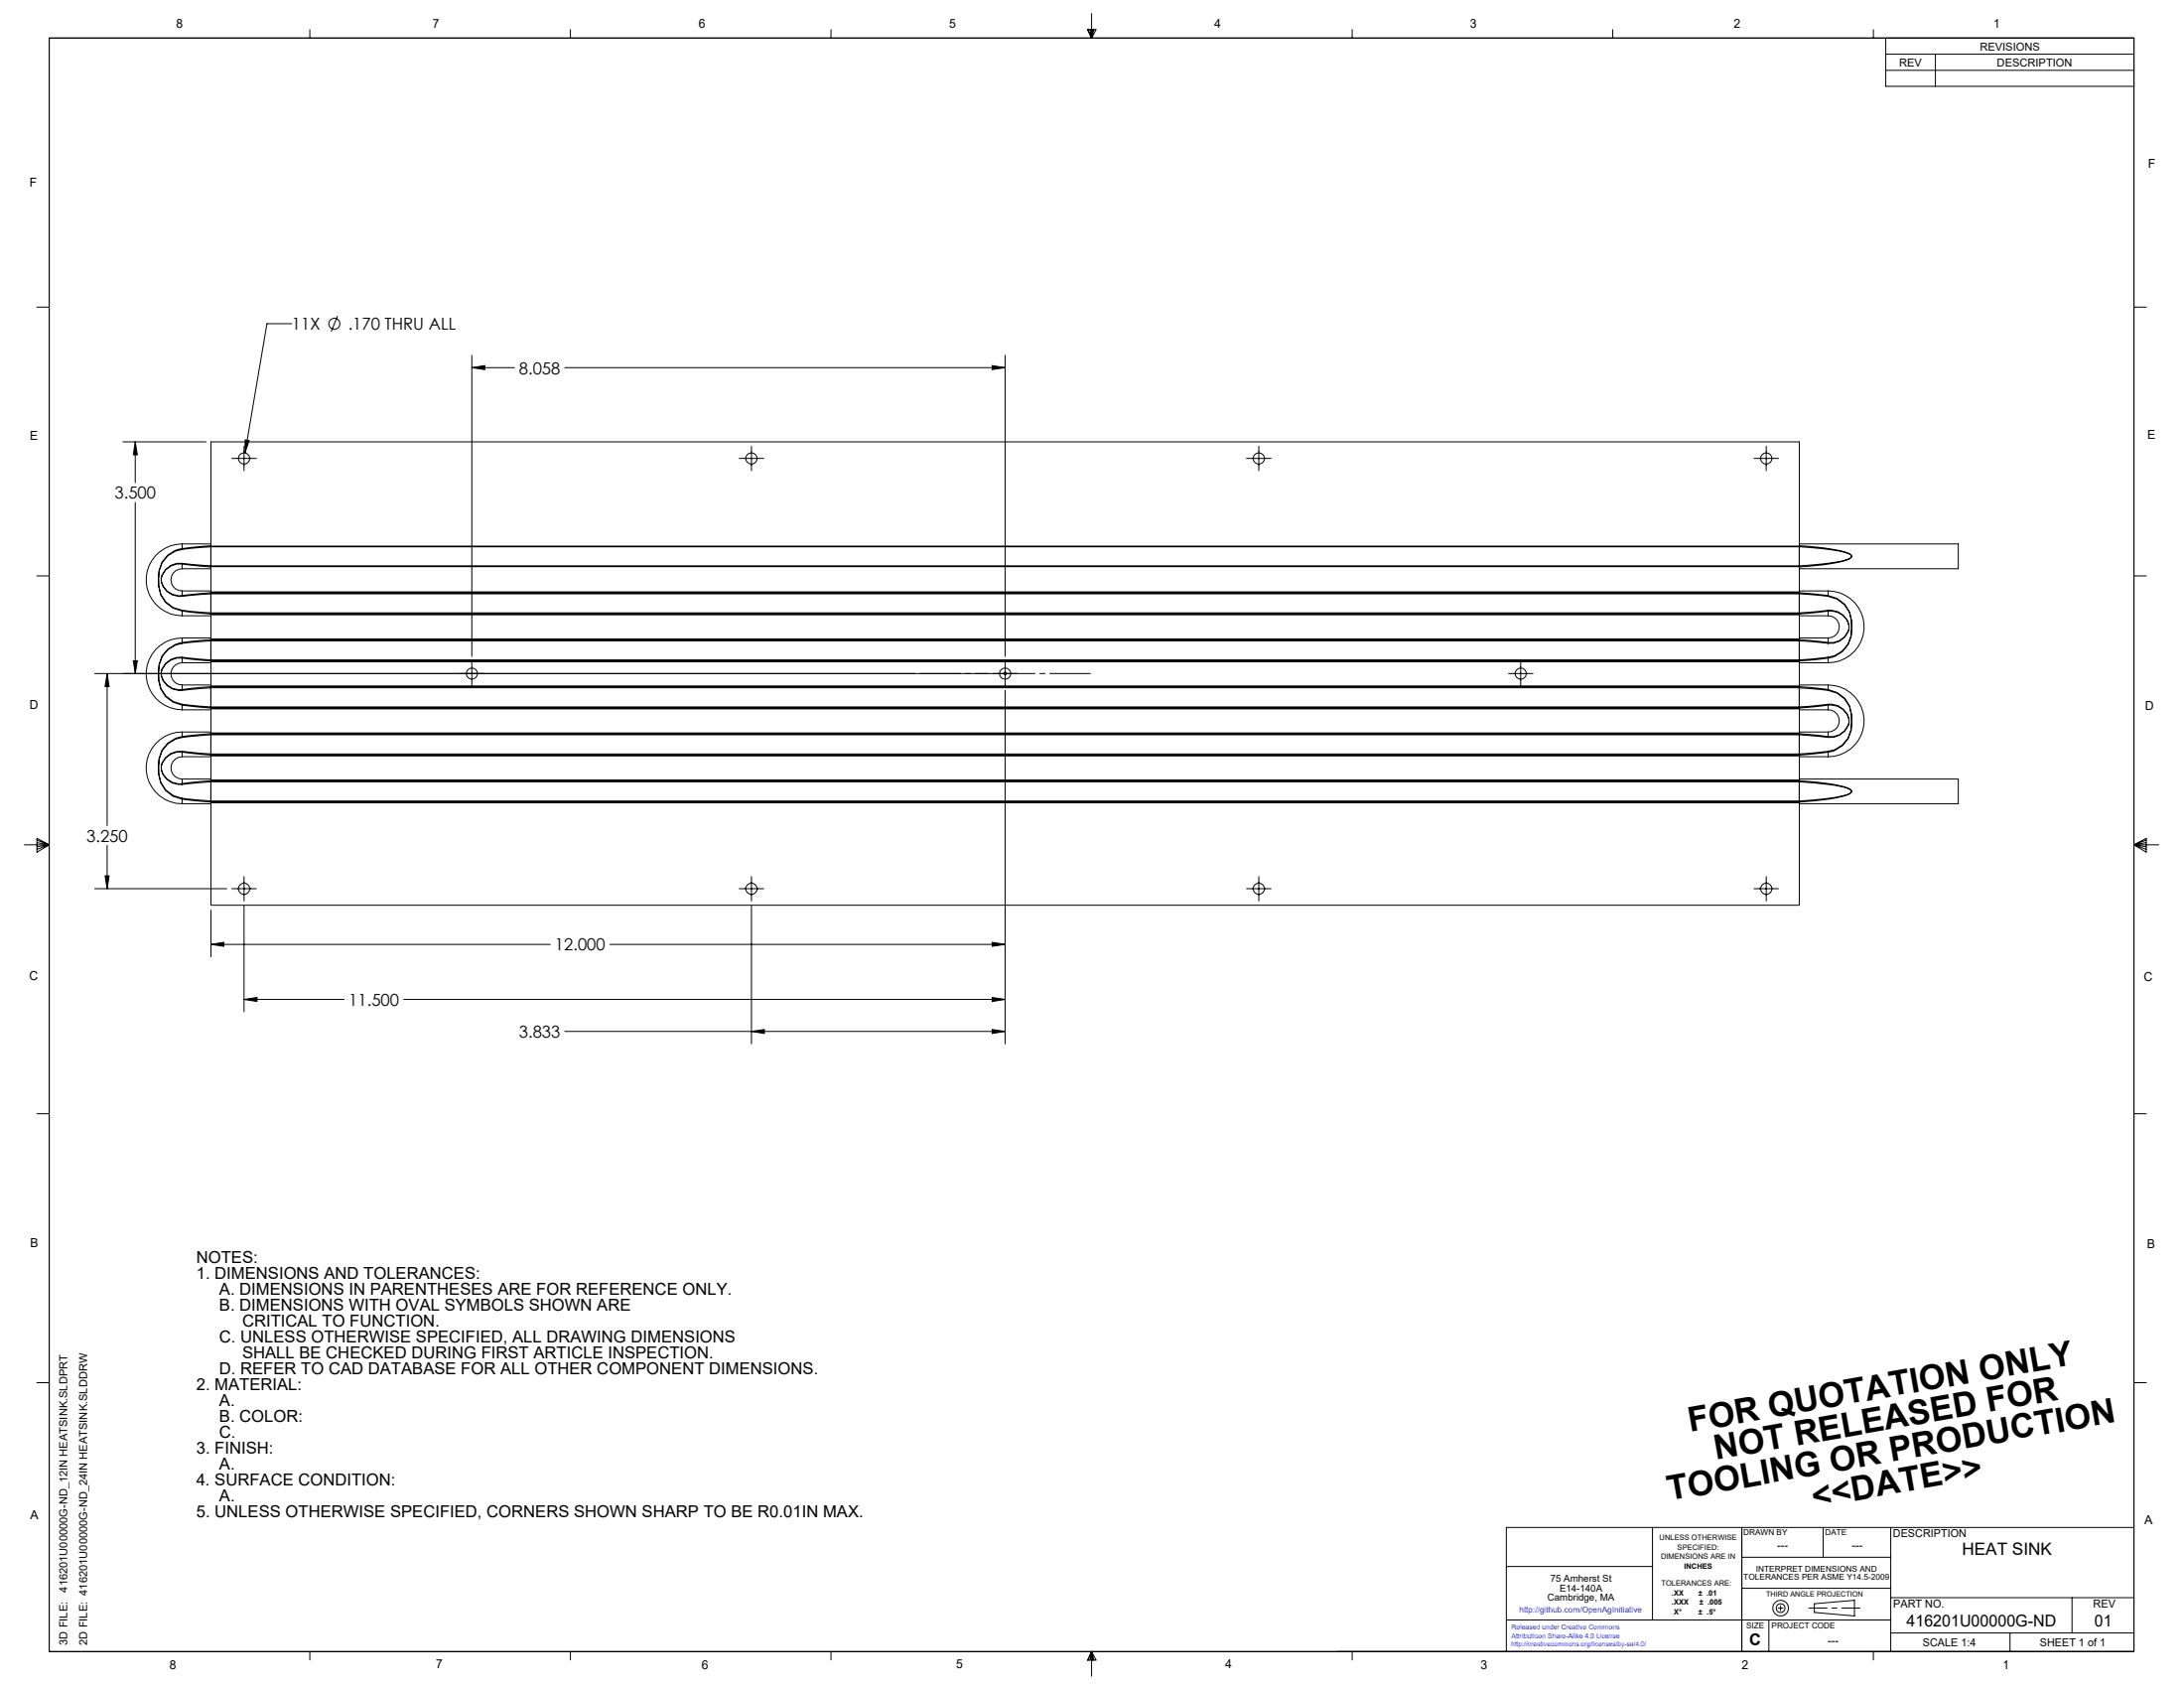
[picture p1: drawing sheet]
<svg xmlns="http://www.w3.org/2000/svg" width="559mm" height="432mm" viewBox="0 0 559 432" stroke-linecap="round" stroke-linejoin="round" font-family="sans-serif">
<g fill="none" stroke="#000" stroke-width=".25">
<path d="M12.6 9.7h533.4v412.8h-533.4zM79.3 7.6v2.1M145.9 7.6v2.1M212.6 7.6v2.1M278.2 7.6h2.2l-1.1 2.1zM278.4 7.6l.9 2.1M278.9 7.6l.4 2.1M279.3 3.5v6.2M279.6 7.6l-.3 2.1M279.9 7.6l-.6 2.1M346 7.6v2.1M412.6 7.6v2.1"/>
<path d="M479.3 7.6v2.1M482.5 9.7v12.4h63.5M482.5 18h63.5M482.5 13.9h63.5M495.2 13.9v8.2M9.4 78.6h3.2M546 78.6h3.2M74.6 82.8h-6.3l-5.6 33.1M86.4 80.8l-1.7 4M120.7 94.1l3.3-.6v1zM120.7 90.9v77M120.7 94.1h10.9"/>
<path d="M144.5 94.1h112.7M253.9 93.5l3.3 .6-3.3 .4zM257.2 90.9v77M31.4 113h21.3M34.6 113l.5 3.3h-1zM34.6 113v10.5M54 113h406.4v26.7h-406.4zM59.3 117.3h6.3M62.4 114.2v6.2M62.7 112.5l1 .2-1 3.2zM189.1 117.3h6.3M192.3 114.2v6.2"/>
<path d="M318.9 117.3h6.3M322.1 114.2v6.2M448.8 117.3h6.2M451.9 114.2v6.2M34.6 128.5v43.8M46.6 139.1a9.2 9.2 0 0 0-9.2 9.2 9.2 9.2 0 0 0 9.2 9.2M46.6 139.1v1.2M46.6 139.1h7.4M53.9 139.6l-7.3 .7M53.9 139.6v.3M53.9 139.6h.1M53.9 139.9l-7.3 .6"/>
<path d="M53.9 139.9v4.8M53.9 139.9h406.5M54 139.7v5.3M460.3 139.7v5.3M460.4 139.1h40.7v6.4h-40.7M460.4 139.9a56.7 56.7 0 0 1 12.3 1.6l.9 .5 .1 .3a2.25 2.25 0 0 1-1.9 1.1l-5.4 .9-6 .4M460.4 139.6h.1M460.4 139.9v4.8M460.4 139.6a44.2 44.2 0 0 1 12.9 2.1l.5 .6a2.15 2.15 0 0 1-1.9 1.2l-5.5 1-6 .5M460.4 139.6v.3M9.4 147.3h3.2M46.6 145.5a2.84 2.84 0 0 0-2.9 2.8 2.84 2.84 0 0 0 2.9 2.9"/>
<path d="M46.6 140.3a7 7 0 0 0-6 7.7 7.2 7.2 0 0 0 6 8.3M46.6 140.3v.2M46.6 144.3a4.5 4.5 0 0 0-5.3 4.5 4.7 4.7 0 0 0 5.3 3.5M46.6 152.3v.2M46.6 144.3l7.3 .7M46.6 156.3l7.3 .8M46.6 144.3v1.2M46.6 156.3v1.2M46.6 151.2v1.1M46.6 145.5h7.4M46.6 157.5h7.4M46.6 151.2h7.4"/>
<path d="M46.6 144.1a4.6 4.6 0 0 0-5.3 4.7 4.9 4.9 0 0 0 5.3 3.7M46.6 156.1l7.3 .7M46.6 140.5a6.9 6.9 0 0 0-6 7.5 7.1 7.1 0 0 0 6 8.1M46.6 144.1l7.3 .6M46.6 156.1v.2M46.6 144.1v.2M53.9 151.6l-7.3 .7M53.9 151.6v.3M53.9 151.6h.1M53.9 145h.1M53.9 157.1h406.4M53.9 151.9l-7.3 .6"/>
<path d="M53.9 144.7v.3M53.9 156.8v.3M53.9 156.8h.1M53.9 151.9h.1M53.9 151.9v4.9M53.9 144.7h406.5M54 151.4v.2h406.4v-.2M54 157.3v-.2h406.4v.2M54 151.6v.3M54 156.8v.3M54 145v6.4M54 151.9v4.9"/>
<path d="M54 157.3v6.1M54 145h406.4v6.4M54 151.4h406.4M54 157.3h406.4M54 151.6h406.3M54 151.9h406.3M54 156.8h406.3M460.3 151.6h.1M460.3 157.1h.1M460.3 151.9h.1M460.3 151.6v.3M460.3 156.8h.1"/>
<path d="M460.3 156.8v.3M460.3 151.9v4.9M460.4 151.9l7.3 .6M460.4 144.7v.3M460.4 156.8v.3M460.4 145h.1M460.4 157.5h7.3M460.4 151.2h7.3M460.4 151.9v4.9M460.4 157.3v6.1M460.4 151.6v.3M460.4 151.6l7.3 .7"/>
<path d="M467.7 152.5a7.1 7.1 0 0 1 6 8.3 6.9 6.9 0 0 1-6 7.3M467.7 156.1a4.8 4.8 0 0 1 5.4 4.7 4.9 4.9 0 0 1-5.4 3.8M467.7 156.1l-7.3 .7M467.7 156.1v.2M467.7 157.5a2.84 2.84 0 0 1 2.9 2.9 2.84 2.84 0 0 1-2.9 2.8M467.7 151.2a9.2 9.2 0 0 1 9.3 9.2 9.2 9.2 0 0 1-9.3 9.1M467.7 152.3v.2M467.7 152.3a7.2 7.2 0 0 1 6.1 8.4 7 7 0 0 1-6.1 7.6M467.7 156.3a4.6 4.6 0 0 1 5.4 4.5 4.7 4.7 0 0 1-5.4 3.6M467.7 156.3l-7.3 .8M467.7 156.3v1.2M467.7 151.2v1.1"/>
<path d="M546 147.3h3.2M27.4 172.3l.5 3.3h-1zM27.4 172.3v38.9M34.1 169h1l-.5 3.3zM46.6 169.5a2.84 2.84 0 0 0-2.9 2.9 2.84 2.84 0 0 0 2.9 2.8M46.6 163.2a9.2 9.2 0 0 0-9.2 9.2 9.2 9.2 0 0 0 9.2 9.2M46.6 164.4a7.1 7.1 0 0 0-6 7.6 7.2 7.2 0 0 0 6 8.4M46.6 164.4v.2M46.6 168.3a4.5 4.5 0 0 0-5.3 4.6 4.8 4.8 0 0 0 5.3 3.5M46.6 176.4v.2M46.6 168.3l7.3 .8M46.6 163.2v1.2"/>
<path d="M46.6 168.3v1.2M46.6 175.2v1.2M46.6 163.2h7.4M46.6 169.5h7.4M46.6 175.2h7.4M46.6 168.1a4.6 4.6 0 0 0-5.3 4.8 4.9 4.9 0 0 0 5.3 3.7M46.6 164.6a6.9 6.9 0 0 0-6 7.4 7.2 7.2 0 0 0 6 8.2M46.6 168.1l7.3 .7M46.6 168.1v.2M53.9 163.6l-7.3 .8M53.9 163.6v.3M53.9 175.6l-7.3 .8"/>
<path d="M53.9 175.6v.4M53.9 169.1h.1M53.9 163.6h.1M53.9 175.6h.1M53.9 176l-7.3 .6M53.9 163.9l-7.3 .7M53.9 168.8v.3M53.9 163.9v4.9M53.9 176v4.8M53.9 163.9h406.5M53.9 168.8h406.5M54 163.4v.2"/>
<path d="M54 169.1v.2M54 169.1h406.4v.2M54 175.5v.1M54 163.6v5.5M54 175.9l-.1 .1M54 175.6v.3M54 169.3v6.2M54 175.9v4.9M54 163.6h406.4M54 163.4h406.4M54 169.3h406.4M54 175.5h406.4"/>
<path d="M54 175.9h406.3M120.7 169.2v6.2M252.8 172.3h-228.6M254 172.3h6.3M256.8 171.9l.7 .7M257.2 169.2v6.2M257.2 176.7v90.3M257.5 171.9l-.7 .7M386 172.3h6.2M389.1 169.2v6.2M460.3 163.6l.1 5.5M460.3 175.9l.1 .1"/>
<path d="M460.3 175.9v4.9M460.4 163.4v.2M460.4 175.5v.1h-406.4M460.4 163.9l7.3 .7M460.4 176l7.3 .6M460.4 168.8v.3M460.4 163.2h7.3M460.4 169.5h7.3M460.4 175.2h7.3M460.4 163.9v4.9M460.4 169.3v6.2M460.4 176v4.8"/>
<path d="M460.4 163.6l7.3 .8M460.4 163.6v.3M460.4 175.6v.4M460.4 175.6l7.3 .8M460.4 175.6l-.1 .3M467.7 168.1l-7.3 .7M467.7 168.1v.2M467.7 176.6a7.1 7.1 0 0 1 6 8.2 6.9 6.9 0 0 1-6 7.4M467.7 175.2a9.2 9.2 0 0 1 9.3 9.2 9.2 9.2 0 0 1-9.3 9.2M467.7 176.4v.2M467.7 176.4a7.2 7.2 0 0 1 6.1 8.4 7 7 0 0 1-6.1 7.6M467.7 164.4v.2"/>
<path d="M467.7 168.3l-7.3 .8M467.7 163.2v1.2M467.7 168.3v1.2M467.7 175.2v1.2M46.6 193.6a2.86 2.86 0 0 0-2.9 2.8 2.86 2.86 0 0 0 2.9 2.9M46.6 187.3a9.2 9.2 0 0 0-9.2 9.1 9.2 9.2 0 0 0 9.2 9.2M46.6 188.4a7 7 0 0 0-6 7.7 7.3 7.3 0 0 0 6 8.3M46.6 188.4v.2M46.6 192.4a4.5 4.5 0 0 0-5.3 4.6 4.8 4.8 0 0 0 5.3 3.4M46.6 180.4l7.3 .7M46.6 192.4l7.3 .7M46.6 180.4v1.2"/>
<path d="M46.6 187.3v1.1M46.6 192.4v1.2M46.6 199.3v1.1M46.6 199.3h7.4M46.6 181.6h7.4M46.6 187.3h7.4M46.6 193.6h7.4M46.6 180.2l7.3 .6M46.6 180.2v.2M46.6 188.6a6.9 6.9 0 0 0-6 7.4 7.2 7.2 0 0 0 6 8.2M46.6 192.2a4.6 4.6 0 0 0-5.3 4.8 4.9 4.9 0 0 0 5.3 3.7M46.6 192.2l7.3 .7"/>
<path d="M46.6 192.2v.2M53.9 199.7h.1M53.9 199.7l-7.3 .7M53.9 187.7l-7.3 .7M53.9 187.7v.3M53.9 199.7v.3M53.9 193.1h.1M53.9 187.7h.1M53.9 181.1h406.4M53.9 200l-7.3 .7M53.9 188l-7.3 .6M53.9 180.8v.3"/>
<path d="M53.9 192.9v.2M53.9 180.8h.1M53.9 200h.1M53.9 188v4.9M53.9 200v4.9M53.9 188h406.5M53.9 192.9h406.5M54 181.3v-.1h406.4v.1M54 187.5v.2M54 193.2v.2M54 193.1l406.4 .1v.2M54 199.5v.2h406.4v-.2"/>
<path d="M54 180.8v.3M54 187.7v5.4M54 199.7v.3M54 181.3v6.2M54 193.4v6.1M54 200v4.9M54 187.7h406.4M54 187.5h406.4M54 181.3h406.4M54 193.4h406.4M54 199.5h406.4M54 199.7h406.3"/>
<path d="M54 180.8h406.3M54 200h406.3M460.3 199.7h.1M460.3 181.1h.1M460.3 187.7l.1 5.4M460.3 180.8h.1M460.3 180.8v.3M460.3 200h.1M460.3 199.7v.3M460.3 200v4.9M460.4 187.5v.2M460.4 188l7.3 .6"/>
<path d="M460.4 200a47.2 47.2 0 0 1 12.9 1.9l.4 .6a2.15 2.15 0 0 1-1.9 1l-5.4 .9-6 .5M460.4 199.3h40.7v6.3h-40.7M460.4 180.8v.3M460.4 192.9v.2M460.4 181.6h7.3M460.4 187.3h7.3M460.4 193.6h7.3M460.4 181.3v6.2M460.4 188v4.9M460.4 193.4v6.1M460.4 200v4.9M460.4 199.7a51 51 0 0 1 12.3 1.8l1 .6 .1 .4a2.35 2.35 0 0 1-1.9 1.1l-3.8 .8-7.7 .8"/>
<path d="M460.4 199.7v.3M460.4 187.7l7.3 .7M460.4 187.7v.3M467.7 192.2v.2M467.7 192.2l-7.3 .7M467.7 180.2a4.8 4.8 0 0 1 5.4 4.7 4.9 4.9 0 0 1-5.4 3.7M467.7 180.2l-7.3 .6M467.7 180.2v.2M467.7 181.6a2.84 2.84 0 0 1 2.9 2.8 2.84 2.84 0 0 1-2.9 2.9M467.7 180.4a4.6 4.6 0 0 1 5.4 4.5 4.8 4.8 0 0 1-5.4 3.5M467.7 188.4v.2M467.7 180.4l-7.3 .7"/>
<path d="M467.7 192.4l-7.3 .7M467.7 180.4v1.2M467.7 187.3v1.1M467.7 192.4v1.2M6.2 216.1h6.4M9.5 214.5l3.1 1.6-3.1 1.9zM9.5 214.9l3.1 1.2M9.5 215.5l3.1 .6M12.6 216.1l-3.1 1.2M12.6 216.1l-3.1 .5M27.4 216.3v11M46.6 200.4v.3"/>
<path d="M46.6 204.4l7.3 .8M46.6 204.4v1.2M46.6 205.6h7.4M46.6 204.2v.2M46.6 204.2l7.3 .7M53.9 205.2h406.4M53.9 204.9v.3M53.9 204.9h.1M54 205.4v-.2h406.4v.2M54 204.9v.3M54 205.4v26.2h406.4v-26.2M54 205.4h406.4"/>
<path d="M54 204.9h406.3M460.3 205.2h.1M460.3 204.9h.1M460.3 204.9v.3M460.4 204.9v.3M546 216.1h6.3M546 216.1l3.1 .5M546 216.1l3.1 1.2M546 216.1l3.1-1.6v3.5zM549.1 215.5l-3.1 .6M549.1 214.9l-3.1 1.2M24.2 227.3h33.8"/>
<path d="M26.9 224h1l-.5 3.3zM54 232.8v12M59.3 227.3h6.3M62.4 231.7v27.1M62.4 224.2v6.3M189.1 227.3h6.3M192.3 231.7v35.3M192.3 224.2v6.3M318.9 227.3h6.3M322.1 224.2v6.3M448.8 227.3h6.2M451.9 224.2v6.3"/>
<path d="M54 241.6l3.3-.5v1zM54 241.6h86.8M62.4 255.7l3.4-.5v1zM62.4 255.7h25.7M103.3 255.7h153.9M156 241.6h101.2M253.9 241.1l3.3 .5-3.3 .5zM253.9 255.2l3.3 .5-3.3 .5zM144.5 263.8h112.7M192.3 263.8l3.3-.5v1.1zM253.9 263.3l3.3 .5-3.3 .6zM9.4 284.9h3.2"/>
<path d="M546 284.9h3.2M9.4 353.7h3.2M546 353.7h3.2M422.8 390.7v23.7M445.7 390.7v31.8M445.7 398.4h38.1M466.5 390.7v7.7M483.8 390.7v31.8M546 390.7h-160.6v31.8M385.4 400.7h37.4M385.4 414.4h98.4M445.7 406.3h38.1"/>
<path d="M452.6 414.4v8.1M454.9 411.4h1.3M455.6 410.7v1.3M464.2 410.2l10.3-.8v4l-10.3-.9zM483.8 408.7h62.2M483.8 417.7h62.2M514.3 417.7v4.8M530.2 408.7v9M79.3 422.5v2.1M145.9 422.5v2.1M212.6 422.5v2.1M279.3 422.5v6.3"/>
<path d="M279.3 422.5l1.1 2.2h-2.2zM279.3 422.5l.6 2.2M279.3 422.5l-.9 2.2M279.3 422.5l-.4 2.2M279.3 422.5l.3 2.2M346 422.5v2.1M479.3 422.5v2.1"/>
<circle cx="85.6" cy="82.9" r="1.41"/>
<circle cx="62.5" cy="117.3" r="1.44"/>
<circle cx="192.3" cy="117.3" r="1.44"/>
<circle cx="322.1" cy="117.3" r="1.44"/>
<circle cx="451.9" cy="117.3" r="1.44"/>
<circle cx="120.7" cy="172.3" r="1.43"/>
<circle cx="257.2" cy="172.3" r="1.44"/>
<circle cx="389.1" cy="172.3" r="1.43"/>
<circle cx="62.5" cy="227.3" r="1.44"/>
<circle cx="192.3" cy="227.3" r="1.44"/>
<circle cx="322.1" cy="227.3" r="1.44"/>
<circle cx="451.9" cy="227.3" r="1.44"/>
<circle cx="455.6" cy="411.4" r="1.13"/>
<circle cx="455.6" cy="411.4" r="2.01"/>
</g>
<path d="M462.8 411.3h13.1" fill="none" stroke="#000" stroke-width=".25" stroke-dasharray="15.2 1.3 1.3 1.3" stroke-dashoffset="10.6"/>
<path d="M279 172.3h-43.6" fill="none" stroke="#000" stroke-width=".25" stroke-dasharray="15.2 1.3 1.3 1.3" stroke-dashoffset="4.9"/>
<g fill="#000">
<path d="M27.4 172.3l.5 3.3h-1zM26.9 224h1l-.5 3.3z"/>
<path d="M54 241.6l3.3-.5v1zM253.9 241.1l3.3 .5-3.3 .5zM34.1 169h1l-.5 3.3zM34.6 113l.5 3.3h-1zM62.4 255.7l3.4-.5v1zM253.9 255.2l3.3 .5-3.3 .5zM253.9 263.3l3.3 .5-3.3 .6zM192.3 263.8l3.3-.5v1.1zM120.7 94.1l3.3-.6v1zM253.9 93.5l3.3 .6-3.3 .4zM62.7 112.5v3.4l1-3.2z"/>
</g>
<g font-size="8.7">
<text x="432.4" y="366.3" transform="rotate(-10 432.4 366.3)">FOR QUOTATION ONLY</text>
<text x="439.1" y="373.5" transform="rotate(-10 439.1 373.5)">NOT RELEASED FOR</text>
<text x="427.1" y="383.9" transform="rotate(-10 427.1 383.9)">TOOLING OR PRODUCTION</text>
<text x="464.1" y="385.7" transform="rotate(-10 464.1 385.7)">&lt;&lt;DATE&gt;&gt;</text>
</g>
<text font-size="4.4" x="502" y="397.9">HEAT SINK</text>
<g font-size="4.2">
<text x="74.7" y="84.4">11X</text>
<text x="89.1" y="84.4">.170 THRU ALL</text>
<text x="132.8" y="95.6">8.058</text>
<text x="29.4" y="127.6">3.500</text>
<text x="22.1" y="215.3">3.250</text>
<text x="142" y="243.2">12.000</text>
<text x="89.2" y="257.2">11.500</text>
<text x="132.8" y="265.4">3.833</text>
<text x="50.2" y="323">NOTES:</text>
<text x="50.2" y="327.1">1. DIMENSIONS AND TOLERANCES:</text>
<text x="56.1" y="335.2">B. DIMENSIONS WITH OVAL SYMBOLS SHOWN ARE</text>
<text x="56.1" y="331.1">A. DIMENSIONS IN PARENTHESES ARE FOR REFERENCE ONLY.</text>
<text x="62" y="339.3">CRITICAL TO FUNCTION.</text>
<text x="56.1" y="343.4">C. UNLESS OTHERWISE SPECIFIED, ALL DRAWING DIMENSIONS</text>
<text x="62" y="347.5">SHALL BE CHECKED DURING FIRST ARTICLE INSPECTION.</text>
<text x="56.1" y="351.5">D. REFER TO CAD DATABASE FOR ALL OTHER COMPONENT DIMENSIONS.</text>
<text x="50.2" y="355.6">2. MATERIAL:</text>
<text x="56.1" y="359.7">A.</text>
<text x="56.1" y="363.8">B. COLOR:</text>
<text x="50.2" y="371.9">3. FINISH:</text>
<text x="56.1" y="367.8">C.</text>
<text x="56.1" y="376">A.</text>
<text x="50.2" y="380.1">4. SURFACE CONDITION:</text>
<text x="50.2" y="388.2">5. UNLESS OTHERWISE SPECIFIED, CORNERS SHOWN SHARP TO BE R0.01IN MAX.</text>
<text x="56.1" y="384.2">A.</text>
<text x="487.8" y="415.9">416201U00000G-ND</text>
<text x="535.9" y="415.9">01</text>
<text x="447.6" y="420.8">C</text>
</g>
<g font-size="3.2">
<text x="45" y="7.2">8</text>
<text x="110.7" y="7.2">7</text>
<text x="178.8" y="7.2">6</text>
<text x="242.9" y="7.2">5</text>
<text x="310.7" y="7.1">4</text>
<text x="376.1" y="7.2">3</text>
<text x="443.6" y="7.2">2</text>
<text x="510" y="7.1">1</text>
<text x="7.6" y="47.7">F</text>
<text x="549.6" y="42.9">F</text>
<text x="7.7" y="112.6">E</text>
<text x="549.4" y="112.3">E</text>
<text x="7.6" y="181.3">D</text>
<text x="548.9" y="181.5">D</text>
<text x="7.5" y="250.8">C</text>
<text x="548.5" y="251">C</text>
<text x="7.8" y="319.1">B</text>
<text x="549.3" y="319.3">B</text>
<text x="7.8" y="388.7">A</text>
<text x="548.7" y="389.8">A</text>
<text x="43.4" y="426.8">8</text>
<text x="111.6" y="426.8">7</text>
<text x="179.5" y="426.8">6</text>
<text x="244.6" y="426.8">5</text>
<text x="313.5" y="426.8">4</text>
<text x="378.8" y="426.9">3</text>
<text x="445.7" y="426.9">2</text>
<text x="512.5" y="426.9">1</text>
</g>
<g font-size="2.8">
<text x="486" y="17">REV</text>
<text x="506.6" y="12.8">REVISIONS</text>
<text x="511" y="17">DESCRIPTION</text>
<text x="484.4" y="393.3">DESCRIPTION</text>
<text x="454.7" y="396.3">---</text>
<text x="473.8" y="396.3">---</text>
<text x="17.2" y="407.3" transform="rotate(-90 17.2 407.3)">416201U00000G-ND_12IN HEATSINK.SLDPRT</text>
<text x="484.4" y="411.2">PART NO.</text>
<text x="535.6" y="411.2">REV</text>
<text x="17.2" y="420.8" transform="rotate(-90 17.2 420.8)">3D FILE:</text>
<text x="22.3" y="420.8" transform="rotate(-90 22.3 420.8)">2D FILE: 416201U00000G-ND_24IN HEATSINK.SLDDRW</text>
<text x="467.7" y="420.6">---</text>
<text x="492" y="421.1">SCALE 1:4</text>
<text x="521.9" y="421.2">SHEET 1 of 1</text>
</g>
<g font-size="2.5">
<text x="396.7" y="404.6">75 Amherst St</text>
<text x="399" y="407">E14-140A</text>
<text x="395.9" y="409.5">Cambridge, MA</text>
</g>
<g font-size="2.1">
<text x="446.1" y="392.7">DRAWN BY</text>
<text x="467" y="392.8">DATE</text>
<text x="446.1" y="404.1">TOLERANCES PER ASME Y14.5-2009</text>
<text x="449.3" y="402">INTERPRET DIMENSIONS AND</text>
<text x="446.8" y="416.5">SIZE</text>
<text x="453.3" y="416.5">PROJECT CODE</text>
</g>
<text font-size="2.1" fill="#00f" x="388.7" y="412.6">http://github.com/OpenAgInitiative</text>
<g font-size="1.9">
<text x="424.6" y="394">UNLESS OTHERWISE</text>
<text x="425" y="398.8">DIMENSIONS ARE IN</text>
<text x="429.2" y="396.4">SPECIFIED:</text>
<text x="430.9" y="401.2">INCHES</text>
<text x="425.1" y="405.8">TOLERANCES ARE:</text>
<text x="427.7" y="408.2">.XX</text>
<text x="427.7" y="410.5">.XXX</text>
<text x="428.3" y="412.9">X°</text>
<text x="434.6" y="408.2">± .01</text>
<text x="434.6" y="412.9">± .5°</text>
<text x="434.8" y="410.5">± .005</text>
<text x="451.9" y="408.3">THIRD ANGLE PROJECTION</text>
</g>
<g font-size="1.7" fill="#00f">
<text x="386.7" y="416.7">Released under Creative Commons</text>
<text x="386.7" y="419">Attributioon Share-Alike 4.0 License</text>
<text x="386.7" y="421.2">http://creativecommons.org/licenses/by-sa/4.0/</text>
</g>
</svg>
